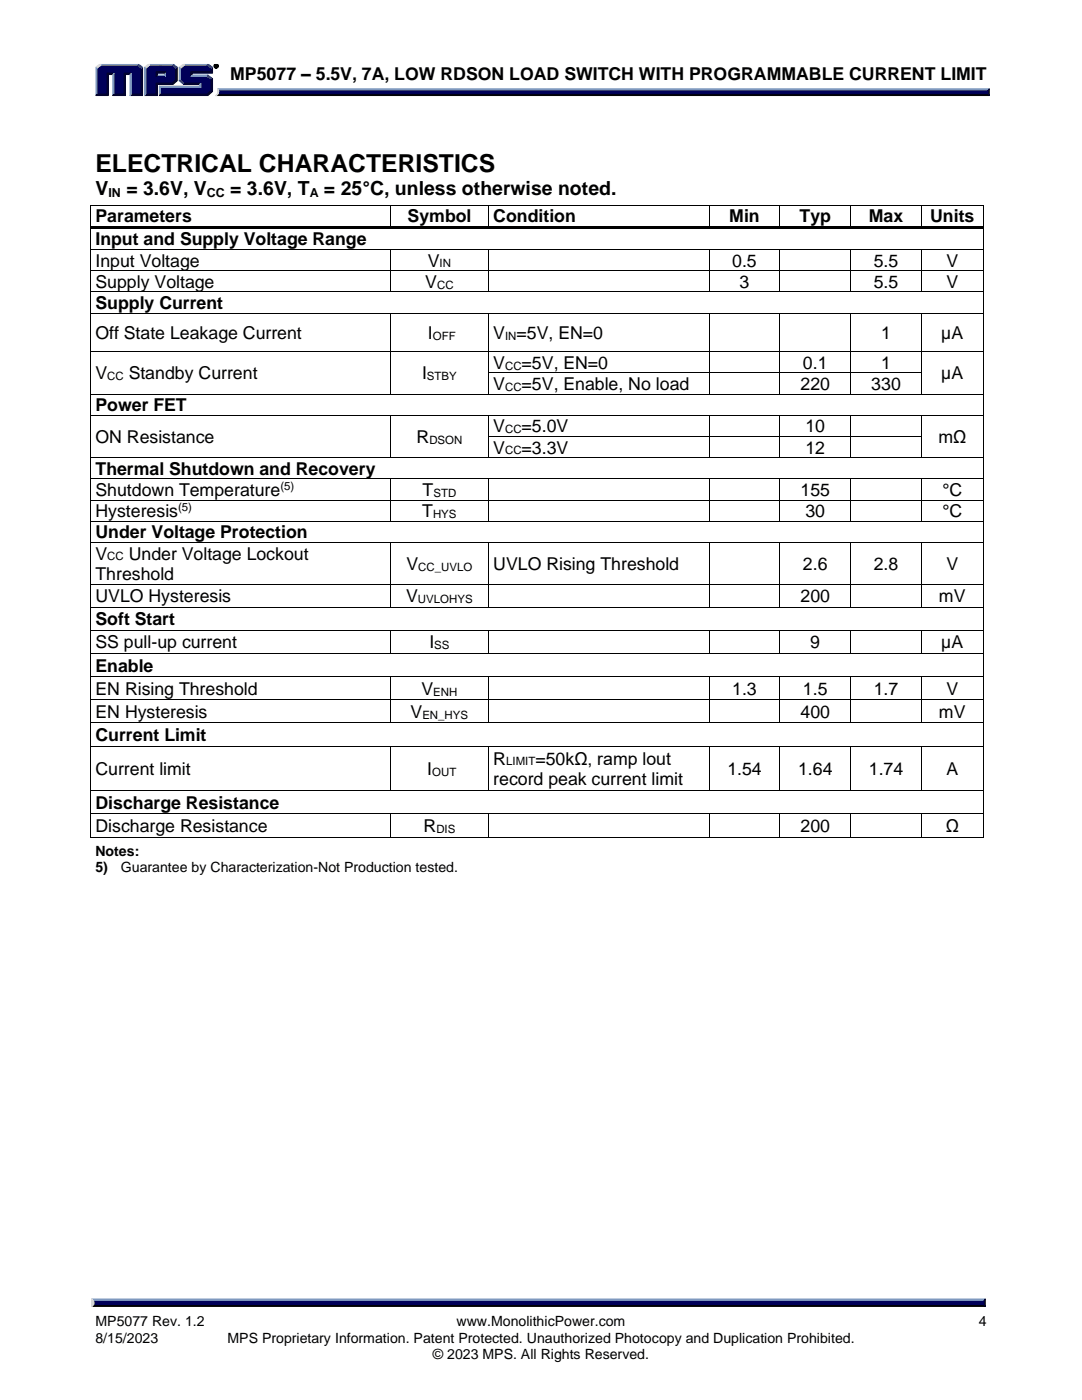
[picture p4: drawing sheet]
<svg xmlns="http://www.w3.org/2000/svg" width="216mm" height="279mm" viewBox="0 0 216 279" stroke-linecap="round" stroke-linejoin="round" font-family="sans-serif">
<g fill="#000" stroke="#000" stroke-width=".2">
<path d="M43.6 18.4h153.4l.4 .7h-154.3a.66 .66 0 0 0 .5-.7zM18.7 260h177.5l.4 .8h-178.3z"/>
<path d="M42.7 13.2a.45 .45 0 0 1 .9 0 .45 .45 0 0 1-.9 0zM42.8 13.2a.37 .37 0 0 0 .7 0 .37 .37 0 0 0-.7 0zM43 12.9h.3v.5l-.2-.2-.1 .2zM43.1 13v.2l.1-.1z"/>
</g>
<g fill="#7f99bf" stroke="#7f99bf" stroke-width=".2">
<path d="M18.3 259.2h178.3l-.4 .8h-177.5z"/>
<path d="M43.4 17.7h154l-.4 .7h-153.4z"/>
<path d="M31.1 15.3l.3-.3h1.4l.2 .3z"/>
<path d="M36.7 12.7h4.8l-.2 .3h-4.5z"/>
<path d="M35.8 13.4l.2 .2v2.4l-.2 .1z"/>
<path d="M31.8 17.2h8v-.3l.3-.3v.9h-8z"/>
<path d="M31.8 17.2l.3 .3v1.3l-.3 .3z"/>
<path d="M38.1 15.3l.2-.3h3.2l-.2 .3z"/>
<path d="M29.7 12.7h4.8l-.2 .3h-4.4z"/>
<path d="M28.8 13.4l.3 .2v5.2l-.3 .3z"/>
<path d="M32.8 14.6l.2-.3v1l-.2-.3z"/>
<path d="M20 12.7h7.6l-.2 .3h-7.2z"/>
<path d="M19.1 13.4l.2 .2v5.2l-.2 .3z"/>
<path d="M22.5 14.9l.3-.3v4.2l-.3 .3z"/>
<path d="M26 14.9l.2-.3v4.2l-.2 .3z"/>
</g>
<g fill="#000026" stroke="#000026" stroke-width=".2">
<path d="M196.6 259.2v1.6l-.4-.4v-.7z"/>
<path d="M197.4 17.7v1.4l-.4-.4v-.5z"/>
<path d="M36.8 16.6h3.3l-.3 .3h-3.1z"/>
<path d="M38.1 14.3h4v-.7l.3-.2v1.2h-4.1v.4l-.2 .3z"/>
<path d="M31.8 19.1l.3-.3h9.2l.8-.7v-2.3l.3-.1v2.6l-.9 .8z"/>
<path d="M31.1 16.6h3.2l.8-.6v-2.4l.3-.2v2.7l-.9 .8h-3.1v2.2h-2.6l.3-.3h2z"/>
<path d="M31.1 14.3h1.9l-.2 .3h-1.4v.4l-.3 .3z"/>
<path d="M28.2 13.6l.2-.2v5.7h-2.4l.2-.3h2z"/>
<path d="M21.4 14.6h1.4l-.3 .3h-.9v4.2h-2.5l.2-.3h2.1z"/>
<path d="M24.8 14.6h1.4l-.2 .3h-1v4.2h-2.5l.3-.3h2z"/>
</g>
<g fill="#000059" stroke="#000059" stroke-width=".2">
<path d="M18.7 259.7h177.5v.7h-177.5z"/>
<path d="M43.7 18.2h153.3v.5h-153.5z"/>
<path d="M19.3 13.6l.9-.6h7.2l.8 .6v5.2h-2v-4.2h-1.4v4.2h-2v-4.2h-1.4v4.2h-2.1z"/>
<path d="M29.1 13.6l.8-.6h2.2v1.3h-1v1h1.9v-1h-1.2v-1.3h2.5l.8 .6v2.4l-.8 .6h-3.2v2.2h-2z"/>
<path d="M32 17.5h8v-.9h-3.2l-.8-.6v-2.4l.8-.6h4.5l.8 .6v.7h-4v1h3.2l.8 .5v2.3l-.8 .7h-9.3z"/>
</g>
<g fill="#d9d9d9" stroke="#d9d9d9" stroke-width=".2">
<path d="M18.3 259.2l.4 .5v.6l-.4 .5z"/>
<path d="M43.4 17.7l.3 .5a.76 .76 0 0 1-.7 .9 1.12 1.12 0 0 0 .4-1.4z"/>
<path d="M35.8 13.4l.9-.7 .1 .3-.8 .6z"/>
<path d="M28.8 13.4l.9-.7 .2 .3-.8 .6z"/>
<path d="M19.1 13.4l.9-.7 .2 .3-.9 .6z"/>
</g>
<g fill="#195999" stroke="#195999" stroke-width=".2">
<path d="M35.8 16.1l.2-.1 .8 .6-.1 .3z"/>
<path d="M41.5 15l.9 .7-.3 .1-.8-.5z"/>
<path d="M34.5 12.7l.9 .7-.3 .2-.8-.6z"/>
<path d="M27.6 12.7l.8 .7-.2 .2-.8-.6z"/>
<path d="M41.5 12.7l.9 .7-.3 .2-.8-.6z"/>
</g>
<g fill="#000">
<path d="M17.9 40.9h.2v.2h-.2z" fill-rule="evenodd"/>
<path d="M17.9 40.9h.2v.2h-.2z" fill-rule="evenodd"/>
<path d="M17.9 45.1h.2v.6h-.2z" fill-rule="evenodd"/>
<path d="M17.9 49.7h.2v.2h-.2z" fill-rule="evenodd"/>
<path d="M17.9 53.9h.2v.2h-.2z" fill-rule="evenodd"/>
<path d="M17.9 58.2h.2v.1h-.2z" fill-rule="evenodd"/>
<path d="M18.1 45.1h59.8v.6h-59.8z" fill-rule="evenodd"/>
<path d="M77.9 40.9h.2v.2h-.2z" fill-rule="evenodd"/>
<path d="M77.9 45.1h.6v.6h-.6z" fill-rule="evenodd"/>
<path d="M77.9 49.7h.2v.2h-.2z" fill-rule="evenodd"/>
<path d="M77.9 53.9h.2v.2h-.2z" fill-rule="evenodd"/>
<path d="M77.9 58.2h.2v.1h-.2z" fill-rule="evenodd"/>
<path d="M78.5 45.1h18.8v.6h-18.8z" fill-rule="evenodd"/>
<path d="M97.3 40.9h.2v.2h-.2z" fill-rule="evenodd"/>
<path d="M97.3 45.1h.6v.6h-.6z" fill-rule="evenodd"/>
<path d="M97.3 49.7h.2v.2h-.2z" fill-rule="evenodd"/>
<path d="M97.3 53.9h.2v.2h-.2z" fill-rule="evenodd"/>
<path d="M97.3 58.2h.2v.1h-.2z" fill-rule="evenodd"/>
<path d="M97.9 45.1h43.5v.6h-43.5z" fill-rule="evenodd"/>
<path d="M141.4 40.9h.2v.2h-.2z" fill-rule="evenodd"/>
<path d="M141.4 45.1h.6v.6h-.6z" fill-rule="evenodd"/>
<path d="M141.4 49.7h.2v.2h-.2z" fill-rule="evenodd"/>
<path d="M141.4 53.9h.2v.2h-.2z" fill-rule="evenodd"/>
<path d="M141.4 58.2h.2v.1h-.2z" fill-rule="evenodd"/>
<path d="M142 45.1h13.5v.6h-13.5z" fill-rule="evenodd"/>
<path d="M155.5 40.9h.2v.2h-.2z" fill-rule="evenodd"/>
<path d="M155.5 45.1h.6v.6h-.6z" fill-rule="evenodd"/>
<path d="M155.5 49.7h.2v.2h-.2z" fill-rule="evenodd"/>
<path d="M155.5 53.9h.2v.2h-.2z" fill-rule="evenodd"/>
<path d="M155.5 58.2h.2v.1h-.2z" fill-rule="evenodd"/>
<path d="M156.1 45.1h13.5v.6h-13.5z" fill-rule="evenodd"/>
<path d="M169.6 40.9h.2v.2h-.2z" fill-rule="evenodd"/>
<path d="M169.6 45.1h.6v.6h-.6z" fill-rule="evenodd"/>
<path d="M169.6 49.7h.2v.2h-.2z" fill-rule="evenodd"/>
<path d="M169.6 53.9h.2v.2h-.2z" fill-rule="evenodd"/>
<path d="M169.6 58.2h.2v.1h-.2z" fill-rule="evenodd"/>
<path d="M170.2 45.1h13.6v.6h-13.6z" fill-rule="evenodd"/>
<path d="M183.8 40.9h.1v.2h-.1z" fill-rule="evenodd"/>
<path d="M183.8 45.1h.5v.6h-.5z" fill-rule="evenodd"/>
<path d="M183.8 49.7h.1v.2h-.1z" fill-rule="evenodd"/>
<path d="M183.8 53.9h.1v.2h-.1z" fill-rule="evenodd"/>
<path d="M183.8 58.2h.1v.1h-.1z" fill-rule="evenodd"/>
<path d="M184.3 45.1h11.8v.6h-11.8z" fill-rule="evenodd"/>
<path d="M196.1 40.9h.2v.2h-.2z" fill-rule="evenodd"/>
<path d="M196.1 40.9h.2v.2h-.2z" fill-rule="evenodd"/>
<path d="M196.1 45.1h.2v.6h-.2z" fill-rule="evenodd"/>
<path d="M196.1 49.7h.2v.2h-.2z" fill-rule="evenodd"/>
<path d="M196.1 53.9h.2v.2h-.2z" fill-rule="evenodd"/>
<path d="M196.1 58.2h.2v.1h-.2z" fill-rule="evenodd"/>
<path d="M17.9 62.4h.2v.2h-.2z" fill-rule="evenodd"/>
<path d="M17.9 70.1h.2v.2h-.2z" fill-rule="evenodd"/>
<path d="M17.9 74.3h.2v.2h-.2z" fill-rule="evenodd"/>
<path d="M17.9 78.6h.2v.1h-.2z" fill-rule="evenodd"/>
<path d="M77.9 62.4h.2v.2h-.2z" fill-rule="evenodd"/>
<path d="M77.9 70.1h.2v.2h-.2z" fill-rule="evenodd"/>
<path d="M77.9 74.3h.2v.2h-.2z" fill-rule="evenodd"/>
<path d="M77.9 78.6h.2v.1h-.2z" fill-rule="evenodd"/>
<path d="M97.3 62.4h.2v.2h-.2z" fill-rule="evenodd"/>
<path d="M97.3 70.1h.2v.2h-.2z" fill-rule="evenodd"/>
<path d="M97.3 74.3h.2v.2h-.2z" fill-rule="evenodd"/>
<path d="M97.3 78.6h.2v.1h-.2z" fill-rule="evenodd"/>
<path d="M141.4 62.4h.2v.2h-.2z" fill-rule="evenodd"/>
<path d="M141.4 70.1h.2v.2h-.2z" fill-rule="evenodd"/>
<path d="M141.4 74.3h.2v.2h-.2z" fill-rule="evenodd"/>
<path d="M141.4 78.6h.2v.1h-.2z" fill-rule="evenodd"/>
<path d="M155.5 62.4h.2v.2h-.2z" fill-rule="evenodd"/>
<path d="M155.5 70.1h.2v.2h-.2z" fill-rule="evenodd"/>
<path d="M155.5 74.3h.2v.2h-.2z" fill-rule="evenodd"/>
<path d="M155.5 78.6h.2v.1h-.2z" fill-rule="evenodd"/>
<path d="M169.6 62.4h.2v.2h-.2z" fill-rule="evenodd"/>
<path d="M169.6 70.1h.2v.2h-.2z" fill-rule="evenodd"/>
<path d="M169.6 74.3h.2v.2h-.2z" fill-rule="evenodd"/>
<path d="M169.6 78.6h.2v.1h-.2z" fill-rule="evenodd"/>
<path d="M183.8 62.4h.1v.2h-.1z" fill-rule="evenodd"/>
<path d="M183.8 70.1h.1v.2h-.1z" fill-rule="evenodd"/>
<path d="M183.8 74.3h.1v.2h-.1z" fill-rule="evenodd"/>
<path d="M183.8 78.6h.1v.1h-.1z" fill-rule="evenodd"/>
<path d="M196.1 62.4h.2v.2h-.2z" fill-rule="evenodd"/>
<path d="M196.1 70.1h.2v.2h-.2z" fill-rule="evenodd"/>
<path d="M196.1 74.3h.2v.2h-.2z" fill-rule="evenodd"/>
<path d="M196.1 78.6h.2v.1h-.2z" fill-rule="evenodd"/>
<path d="M17.9 82.8h.2v.2h-.2z" fill-rule="evenodd"/>
<path d="M17.9 87h.2v.2h-.2z" fill-rule="evenodd"/>
<path d="M17.9 91.3h.2v.1h-.2z" fill-rule="evenodd"/>
<path d="M17.9 95.5h.2v.2h-.2z" fill-rule="evenodd"/>
<path d="M17.9 99.7h.2v.2h-.2z" fill-rule="evenodd"/>
<path d="M77.9 82.8h.2v.2h-.2z" fill-rule="evenodd"/>
<path d="M77.9 87h.2v.2h-.2z" fill-rule="evenodd"/>
<path d="M77.9 91.3h.2v.1h-.2z" fill-rule="evenodd"/>
<path d="M77.9 95.5h.2v.2h-.2z" fill-rule="evenodd"/>
<path d="M77.9 99.7h.2v.2h-.2z" fill-rule="evenodd"/>
<path d="M97.3 82.8h.2v.2h-.2z" fill-rule="evenodd"/>
<path d="M97.3 87h.2v.2h-.2z" fill-rule="evenodd"/>
<path d="M97.3 91.3h.2v.1h-.2z" fill-rule="evenodd"/>
<path d="M97.3 95.5h.2v.2h-.2z" fill-rule="evenodd"/>
<path d="M97.3 99.7h.2v.2h-.2z" fill-rule="evenodd"/>
<path d="M141.4 82.8h.2v.2h-.2z" fill-rule="evenodd"/>
<path d="M141.4 87h.2v.2h-.2z" fill-rule="evenodd"/>
<path d="M141.4 91.3h.2v.1h-.2z" fill-rule="evenodd"/>
<path d="M141.4 95.5h.2v.2h-.2z" fill-rule="evenodd"/>
<path d="M141.4 99.7h.2v.2h-.2z" fill-rule="evenodd"/>
<path d="M155.5 82.8h.2v.2h-.2z" fill-rule="evenodd"/>
<path d="M155.5 87h.2v.2h-.2z" fill-rule="evenodd"/>
<path d="M155.5 91.3h.2v.1h-.2z" fill-rule="evenodd"/>
<path d="M155.5 95.5h.2v.2h-.2z" fill-rule="evenodd"/>
<path d="M155.5 99.7h.2v.2h-.2z" fill-rule="evenodd"/>
<path d="M169.6 82.8h.2v.2h-.2z" fill-rule="evenodd"/>
<path d="M169.6 87h.2v.2h-.2z" fill-rule="evenodd"/>
<path d="M169.6 91.3h.2v.1h-.2z" fill-rule="evenodd"/>
<path d="M169.6 95.5h.2v.2h-.2z" fill-rule="evenodd"/>
<path d="M169.6 99.7h.2v.2h-.2z" fill-rule="evenodd"/>
<path d="M183.8 82.8h.1v.2h-.1z" fill-rule="evenodd"/>
<path d="M183.8 87h.1v.2h-.1z" fill-rule="evenodd"/>
<path d="M183.8 91.3h.1v.1h-.1z" fill-rule="evenodd"/>
<path d="M183.8 95.5h.1v.2h-.1z" fill-rule="evenodd"/>
<path d="M183.8 99.7h.1v.2h-.1z" fill-rule="evenodd"/>
<path d="M196.1 82.8h.2v.2h-.2z" fill-rule="evenodd"/>
<path d="M196.1 87h.2v.2h-.2z" fill-rule="evenodd"/>
<path d="M196.1 91.3h.2v.1h-.2z" fill-rule="evenodd"/>
<path d="M196.1 95.5h.2v.2h-.2z" fill-rule="evenodd"/>
<path d="M196.1 99.7h.2v.2h-.2z" fill-rule="evenodd"/>
<path d="M17.9 104h.2v.1h-.2z" fill-rule="evenodd"/>
<path d="M17.9 108.2h.2v.2h-.2z" fill-rule="evenodd"/>
<path d="M17.9 116.5h.2v.3h-.2z" fill-rule="evenodd"/>
<path d="M77.9 104h.2v.1h-.2z" fill-rule="evenodd"/>
<path d="M77.9 108.2h.2v.2h-.2z" fill-rule="evenodd"/>
<path d="M77.9 116.5h.2v.3h-.2z" fill-rule="evenodd"/>
<path d="M97.3 104h.2v.1h-.2z" fill-rule="evenodd"/>
<path d="M97.3 108.2h.2v.2h-.2z" fill-rule="evenodd"/>
<path d="M97.3 116.5h.2v.3h-.2z" fill-rule="evenodd"/>
<path d="M141.4 104h.2v.1h-.2z" fill-rule="evenodd"/>
<path d="M141.4 108.2h.2v.2h-.2z" fill-rule="evenodd"/>
<path d="M141.4 116.5h.2v.3h-.2z" fill-rule="evenodd"/>
<path d="M155.5 104h.2v.1h-.2z" fill-rule="evenodd"/>
<path d="M155.5 108.2h.2v.2h-.2z" fill-rule="evenodd"/>
<path d="M155.5 116.5h.2v.3h-.2z" fill-rule="evenodd"/>
<path d="M169.6 104h.2v.1h-.2z" fill-rule="evenodd"/>
<path d="M169.6 108.2h.2v.2h-.2z" fill-rule="evenodd"/>
<path d="M169.6 116.5h.2v.3h-.2z" fill-rule="evenodd"/>
<path d="M183.8 104h.1v.1h-.1z" fill-rule="evenodd"/>
<path d="M183.8 108.2h.1v.2h-.1z" fill-rule="evenodd"/>
<path d="M183.8 116.5h.1v.3h-.1z" fill-rule="evenodd"/>
<path d="M196.1 104h.2v.1h-.2z" fill-rule="evenodd"/>
<path d="M196.1 108.2h.2v.2h-.2z" fill-rule="evenodd"/>
<path d="M196.1 116.5h.2v.3h-.2z" fill-rule="evenodd"/>
<path d="M17.9 121.1h.2v.4h-.2z" fill-rule="evenodd"/>
<path d="M17.9 125.7h.2v.4h-.2z" fill-rule="evenodd"/>
<path d="M17.9 130.3h.2v.4h-.2z" fill-rule="evenodd"/>
<path d="M17.9 134.9h.2v.4h-.2z" fill-rule="evenodd"/>
<path d="M17.9 139.6h.2v.4h-.2z" fill-rule="evenodd"/>
<path d="M77.9 121.1h.2v.1h-.2z" fill-rule="evenodd"/>
<path d="M77.9 125.9h.2v.2h-.2z" fill-rule="evenodd"/>
<path d="M77.9 125.7h.2v.2h-.2z" fill-rule="evenodd"/>
<path d="M77.9 130.3h.2v.2h-.2z" fill-rule="evenodd"/>
<path d="M77.9 135.1h.2v.2h-.2z" fill-rule="evenodd"/>
<path d="M77.9 134.9h.2v.2h-.2z" fill-rule="evenodd"/>
<path d="M77.9 139.6h.2v.4h-.2z" fill-rule="evenodd"/>
<path d="M97.3 121.1h.2v.1h-.2z" fill-rule="evenodd"/>
<path d="M97.3 125.9h.2v.2h-.2z" fill-rule="evenodd"/>
<path d="M97.3 125.7h.2v.2h-.2z" fill-rule="evenodd"/>
<path d="M97.3 130.3h.2v.2h-.2z" fill-rule="evenodd"/>
<path d="M97.3 135.1h.2v.2h-.2z" fill-rule="evenodd"/>
<path d="M97.3 134.9h.2v.2h-.2z" fill-rule="evenodd"/>
<path d="M97.3 139.6h.2v.4h-.2z" fill-rule="evenodd"/>
<path d="M141.4 121.1h.2v.1h-.2z" fill-rule="evenodd"/>
<path d="M141.4 125.9h.2v.2h-.2z" fill-rule="evenodd"/>
<path d="M141.4 125.7h.2v.2h-.2z" fill-rule="evenodd"/>
<path d="M141.4 130.3h.2v.2h-.2z" fill-rule="evenodd"/>
<path d="M141.4 135.1h.2v.2h-.2z" fill-rule="evenodd"/>
<path d="M141.4 134.9h.2v.2h-.2z" fill-rule="evenodd"/>
<path d="M141.4 139.6h.2v.4h-.2z" fill-rule="evenodd"/>
<path d="M155.5 121.1h.2v.1h-.2z" fill-rule="evenodd"/>
<path d="M155.5 125.9h.2v.2h-.2z" fill-rule="evenodd"/>
<path d="M155.5 125.7h.2v.2h-.2z" fill-rule="evenodd"/>
<path d="M155.5 130.3h.2v.2h-.2z" fill-rule="evenodd"/>
<path d="M155.5 135.1h.2v.2h-.2z" fill-rule="evenodd"/>
<path d="M155.5 134.9h.2v.2h-.2z" fill-rule="evenodd"/>
<path d="M155.5 139.6h.2v.4h-.2z" fill-rule="evenodd"/>
<path d="M169.6 121.1h.2v.1h-.2z" fill-rule="evenodd"/>
<path d="M169.6 125.9h.2v.2h-.2z" fill-rule="evenodd"/>
<path d="M169.6 125.7h.2v.2h-.2z" fill-rule="evenodd"/>
<path d="M169.6 130.3h.2v.2h-.2z" fill-rule="evenodd"/>
<path d="M169.6 135.1h.2v.2h-.2z" fill-rule="evenodd"/>
<path d="M169.6 134.9h.2v.2h-.2z" fill-rule="evenodd"/>
<path d="M169.6 139.6h.2v.4h-.2z" fill-rule="evenodd"/>
<path d="M183.8 121.1h.1v.1h-.1z" fill-rule="evenodd"/>
<path d="M183.8 125.9h.1v.2h-.1z" fill-rule="evenodd"/>
<path d="M183.8 125.7h.1v.2h-.1z" fill-rule="evenodd"/>
<path d="M183.8 130.3h.1v.2h-.1z" fill-rule="evenodd"/>
<path d="M183.8 135.1h.1v.2h-.1z" fill-rule="evenodd"/>
<path d="M183.8 134.9h.1v.2h-.1z" fill-rule="evenodd"/>
<path d="M183.8 139.6h.1v.4h-.1z" fill-rule="evenodd"/>
<path d="M196.1 121.1h.2v.4h-.2z" fill-rule="evenodd"/>
<path d="M196.1 125.7h.2v.4h-.2z" fill-rule="evenodd"/>
<path d="M196.1 130.3h.2v.4h-.2z" fill-rule="evenodd"/>
<path d="M196.1 134.9h.2v.4h-.2z" fill-rule="evenodd"/>
<path d="M196.1 139.6h.2v.4h-.2z" fill-rule="evenodd"/>
<path d="M17.9 144.2h.2v.4h-.2z" fill-rule="evenodd"/>
<path d="M17.9 148.8h.2v.4h-.2z" fill-rule="evenodd"/>
<path d="M17.9 157.7h.2v.4h-.2z" fill-rule="evenodd"/>
<path d="M77.9 144.2h.2v.2h-.2z" fill-rule="evenodd"/>
<path d="M77.9 149h.2v.2h-.2z" fill-rule="evenodd"/>
<path d="M77.9 148.8h.2v.2h-.2z" fill-rule="evenodd"/>
<path d="M77.9 157.7h.2v.2h-.2z" fill-rule="evenodd"/>
<path d="M97.3 144.2h.2v.2h-.2z" fill-rule="evenodd"/>
<path d="M97.3 149h.2v.2h-.2z" fill-rule="evenodd"/>
<path d="M97.3 148.8h.2v.2h-.2z" fill-rule="evenodd"/>
<path d="M97.3 157.7h.2v.2h-.2z" fill-rule="evenodd"/>
<path d="M141.4 144.2h.2v.2h-.2z" fill-rule="evenodd"/>
<path d="M141.4 149h.2v.2h-.2z" fill-rule="evenodd"/>
<path d="M141.4 148.8h.2v.2h-.2z" fill-rule="evenodd"/>
<path d="M141.4 157.7h.2v.2h-.2z" fill-rule="evenodd"/>
<path d="M155.5 144.2h.2v.2h-.2z" fill-rule="evenodd"/>
<path d="M155.5 149h.2v.2h-.2z" fill-rule="evenodd"/>
<path d="M155.5 148.8h.2v.2h-.2z" fill-rule="evenodd"/>
<path d="M155.5 157.7h.2v.2h-.2z" fill-rule="evenodd"/>
<path d="M169.6 144.2h.2v.2h-.2z" fill-rule="evenodd"/>
<path d="M169.6 149h.2v.2h-.2z" fill-rule="evenodd"/>
<path d="M169.6 148.8h.2v.2h-.2z" fill-rule="evenodd"/>
<path d="M169.6 157.7h.2v.2h-.2z" fill-rule="evenodd"/>
<path d="M183.8 144.2h.1v.2h-.1z" fill-rule="evenodd"/>
<path d="M183.8 149h.1v.2h-.1z" fill-rule="evenodd"/>
<path d="M183.8 148.8h.1v.2h-.1z" fill-rule="evenodd"/>
<path d="M183.8 157.7h.1v.2h-.1z" fill-rule="evenodd"/>
<path d="M196.1 144.2h.2v.4h-.2z" fill-rule="evenodd"/>
<path d="M196.1 148.8h.2v.4h-.2z" fill-rule="evenodd"/>
<path d="M196.1 157.7h.2v.4h-.2z" fill-rule="evenodd"/>
<path d="M17.9 162.4h.2v.3h-.2z" fill-rule="evenodd"/>
<path d="M17.9 167h.2v.1h-.2z" fill-rule="evenodd"/>
<path d="M17.9 167h.2v.1h-.2z" fill-rule="evenodd"/>
<path d="M77.9 162.5h.2v.2h-.2z" fill-rule="evenodd"/>
<path d="M77.9 162.4h.2v.1h-.2z" fill-rule="evenodd"/>
<path d="M77.9 167h.2v.1h-.2z" fill-rule="evenodd"/>
<path d="M97.3 162.5h.2v.2h-.2z" fill-rule="evenodd"/>
<path d="M97.3 162.4h.2v.1h-.2z" fill-rule="evenodd"/>
<path d="M97.3 167h.2v.1h-.2z" fill-rule="evenodd"/>
<path d="M141.4 162.5h.2v.2h-.2z" fill-rule="evenodd"/>
<path d="M141.4 162.4h.2v.1h-.2z" fill-rule="evenodd"/>
<path d="M141.4 167h.2v.1h-.2z" fill-rule="evenodd"/>
<path d="M155.5 162.5h.2v.2h-.2z" fill-rule="evenodd"/>
<path d="M155.5 162.4h.2v.1h-.2z" fill-rule="evenodd"/>
<path d="M155.5 167h.2v.1h-.2z" fill-rule="evenodd"/>
<path d="M169.6 162.5h.2v.2h-.2z" fill-rule="evenodd"/>
<path d="M169.6 162.4h.2v.1h-.2z" fill-rule="evenodd"/>
<path d="M169.6 167h.2v.1h-.2z" fill-rule="evenodd"/>
<path d="M183.8 162.5h.1v.2h-.1z" fill-rule="evenodd"/>
<path d="M183.8 162.4h.1v.1h-.1z" fill-rule="evenodd"/>
<path d="M183.8 167h.1v.1h-.1z" fill-rule="evenodd"/>
<path d="M196.1 162.4h.2v.3h-.2z" fill-rule="evenodd"/>
<path d="M196.1 167h.2v.1h-.2z" fill-rule="evenodd"/>
<path d="M196.1 167h.2v.1h-.2z" fill-rule="evenodd"/>
</g>
<g fill="none" stroke="#000" stroke-width=".2">
<path d="M18 41.1v4M18 45.7v4M18 49.9v4M18 54.1v4.1M18 58.3v4.1M18.1 41h59.8M18.1 49.8h59.8M18.1 54h59.8M18.1 58.3h59.8M78 41.1v4M78 49.9v4M78 54.1v4.1"/>
<path d="M78.1 41h19.2M78.1 49.8h19.2M78.1 54h19.2M78.1 58.3h19.2M97.4 41.1v4M97.4 49.9v4M97.4 54.1v4.1M97.5 41h43.9M97.5 49.8h43.9M97.5 54h43.9M97.5 58.3h43.9M141.5 41.1v4"/>
<path d="M141.5 49.9v4M141.5 54.1v4.1M141.6 41h13.9M141.6 49.8h13.9M141.6 54h13.9M141.6 58.3h13.9M155.6 41.1v4M155.6 49.9v4M155.6 54.1v4.1M155.7 41h13.9M155.7 49.8h13.9M155.7 54h13.9"/>
<path d="M155.7 58.3h13.9M169.7 41.1v4M169.7 49.9v4M169.7 54.1v4.1M169.8 41h14M169.8 49.8h14M169.8 54h14M169.8 58.3h14M183.8 41.1v4M183.8 49.9v4M183.8 54.1v4.1M183.9 41h12.2"/>
<path d="M183.9 49.8h12.2M183.9 54h12.2M183.9 58.3h12.2M196.2 41.1v4M196.2 45.7v4M196.2 49.9v4M196.2 54.1v4.1M196.2 58.3v4.1M18 62.6v7.5M18 70.3v4M18 74.5v4.1M18 78.7v4.1"/>
<path d="M18.1 62.5h59.8M18.1 70.2h59.8M18.1 78.6h59.8M78 62.6v7.5M78 70.3v4M78 74.5v4.1M78.1 62.5h19.2M78.1 70.2h19.2M78.1 78.6h19.2M97.4 62.6v7.5M97.4 70.3v4M97.4 74.5v4.1"/>
<path d="M97.5 62.5h43.9M97.5 70.2h43.9M97.5 74.4h43.9M97.5 78.6h43.9M141.5 62.6v7.5M141.5 70.3v4M141.5 74.5v4.1M141.6 62.5h13.9M141.6 70.2h13.9M141.6 74.4h13.9M141.6 78.6h13.9M155.6 62.6v7.5"/>
<path d="M155.6 70.3v4M155.6 74.5v4.1M155.7 62.5h13.9M155.7 70.2h13.9M155.7 74.4h13.9M155.7 78.6h13.9M169.7 62.6v7.5M169.7 70.3v4M169.7 74.5v4.1M169.8 62.5h14M169.8 70.2h14M169.8 74.4h14"/>
<path d="M169.8 78.6h14M183.8 62.6v7.5M183.8 70.3v4M183.8 74.5v4.1M183.9 62.5h12.2M183.9 70.2h12.2M183.9 78.6h12.2M196.2 62.6v7.5M196.2 70.3v4M196.2 74.5v4.1M196.2 78.7v4.1M18 83v4"/>
<path d="M18 87.2v4.1M18 91.4v4.1M18 95.7v4M18 99.9v4.1M18.1 82.9h59.8M18.1 91.3h59.8M18.1 95.6h59.8M18.1 99.8h59.8M78 83v4M78 87.2v4.1M78 95.7v4M78 99.9v4.1"/>
<path d="M78.1 82.9h19.2M78.1 91.3h19.2M78.1 95.6h19.2M78.1 99.8h19.2M97.4 83v4M97.4 87.2v4.1M97.4 95.7v4M97.4 99.9v4.1M97.5 82.9h43.9M97.5 87.1h43.9M97.5 91.3h43.9M97.5 95.6h43.9"/>
<path d="M97.5 99.8h43.9M141.5 83v4M141.5 87.2v4.1M141.5 95.7v4M141.5 99.9v4.1M141.6 82.9h13.9M141.6 87.1h13.9M141.6 91.3h13.9M141.6 95.6h13.9M141.6 99.8h13.9M155.6 83v4M155.6 87.2v4.1"/>
<path d="M155.6 95.7v4M155.6 99.9v4.1M155.7 82.9h13.9M155.7 87.1h13.9M155.7 91.3h13.9M155.7 95.6h13.9M155.7 99.8h13.9M169.7 83v4M169.7 87.2v4.1M169.7 95.7v4M169.7 99.9v4.1M169.8 82.9h14"/>
<path d="M169.8 87.1h14M169.8 91.3h14M169.8 95.6h14M169.8 99.8h14M183.8 83v4M183.8 87.2v4.1M183.8 95.7v4M183.8 99.9v4.1M183.9 82.9h12.2M183.9 91.3h12.2M183.9 95.6h12.2M183.9 99.8h12.2"/>
<path d="M196.2 83v4M196.2 87.2v4.1M196.2 91.4v4.1M196.2 95.7v4M196.2 99.9v4.1M18 104.1v4.1M18 108.4v8.1M18 116.8v4.3M18.1 104h59.8M18.1 108.3h59.8M18.1 116.6h59.8M78 108.4v8.1"/>
<path d="M78 116.8v4.3M78.1 104h19.2M78.1 108.3h19.2M78.1 116.6h19.2M97.4 108.4v8.1M97.4 116.8v4.3M97.5 104h43.9M97.5 108.3h43.9M97.5 116.6h43.9M141.5 108.4v8.1M141.5 116.8v4.3M141.6 104h13.9"/>
<path d="M141.6 108.3h13.9M141.6 116.6h13.9M155.6 108.4v8.1M155.6 116.8v4.3M155.7 104h13.9M155.7 108.3h13.9M155.7 116.6h13.9M169.7 108.4v8.1M169.7 116.8v4.3M169.8 104h14M169.8 108.3h14M169.8 116.6h14"/>
<path d="M183.8 108.4v8.1M183.8 116.8v4.3M183.9 104h12.2M183.9 108.3h12.2M183.9 116.6h12.2M196.2 104.1v4.1M196.2 108.4v8.1M196.2 116.8v4.3M18 121.5v4.2M18 126.1v4.2M18 130.7v4.2M18 135.3v4.3"/>
<path d="M18 140v4.2M18.1 121.2h59.8M18.1 125.8h59.8M18.1 130.4h59.8M18.1 135h59.8M18.1 139.7h59.8M78 126.1v4.2M78 135.3v4.3M78 140v4.2M78.1 121.2h19.2M78.1 125.8h19.2M78.1 130.4h19.2"/>
<path d="M78.1 135h19.2M78.1 139.7h19.2M97.4 126.1v4.2M97.4 135.3v4.3M97.4 140v4.2M97.5 121.2h43.9M97.5 125.8h43.9M97.5 130.4h43.9M97.5 135h43.9M97.5 139.7h43.9M141.5 126.1v4.2M141.5 135.3v4.3"/>
<path d="M141.5 140v4.2M141.6 121.2h13.9M141.6 125.8h13.9M141.6 130.4h13.9M141.6 135h13.9M141.6 139.7h13.9M155.6 126.1v4.2M155.6 135.3v4.3M155.6 140v4.2M155.7 121.2h13.9M155.7 125.8h13.9M155.7 130.4h13.9"/>
<path d="M155.7 135h13.9M155.7 139.7h13.9M169.7 126.1v4.2M169.7 135.3v4.3M169.7 140v4.2M169.8 121.2h14M169.8 125.8h14M169.8 130.4h14M169.8 135h14M169.8 139.7h14M183.8 126.1v4.2M183.8 135.3v4.3"/>
<path d="M183.8 140v4.2M183.9 121.2h12.2M183.9 125.8h12.2M183.9 130.4h12.2M183.9 135h12.2M183.9 139.7h12.2M196.2 121.5v4.2M196.2 126.1v4.2M196.2 130.7v4.2M196.2 135.3v4.3M196.2 140v4.2M18 144.6v4.2"/>
<path d="M18 149.2v8.5M18 158.1v4.3M18.1 144.3h59.8M18.1 148.9h59.8M18.1 157.8h59.8M78 149.2v8.5M78.1 144.3h19.2M78.1 148.9h19.2M78.1 157.8h19.2M97.4 149.2v8.5M97.5 144.3h43.9M97.5 148.9h43.9"/>
<path d="M97.5 157.8h43.9M141.5 149.2v8.5M141.6 144.3h13.9M141.6 148.9h13.9M141.6 157.8h13.9M155.6 149.2v8.5M155.7 144.3h13.9M155.7 148.9h13.9M155.7 157.8h13.9M169.7 149.2v8.5M169.8 144.3h14M169.8 148.9h14"/>
<path d="M169.8 157.8h14M183.8 149.2v8.5M183.9 144.3h12.2M183.9 148.9h12.2M183.9 157.8h12.2M196.2 144.6v4.2M196.2 149.2v8.5M196.2 158.1v4.3M18 162.7v4.3M18.1 162.4h59.8M18.1 167.1h59.8M78 162.7v4.3"/>
<path d="M78.1 162.4h19.2M78.1 167.1h19.2M97.4 162.7v4.3M97.5 162.4h43.9M97.5 167.1h43.9M141.5 162.7v4.3M141.6 162.4h13.9M141.6 167.1h13.9M155.6 162.7v4.3M155.7 162.4h13.9M155.7 167.1h13.9M169.7 162.7v4.3"/>
<path d="M169.8 162.4h14M169.8 167.1h14M183.8 162.7v4.3M183.9 162.4h12.2M183.9 167.1h12.2M196.2 162.7v4.3"/>
</g>
<text font-size="4.9" x="19" y="34.3">ELECTRICAL CHARACTERISTICS</text>
<g font-size="3.9">
<text x="19" y="39">V</text>
<text x="25.2" y="39">= 3.6V, V</text>
<text x="45.9" y="39">= 3.6V, T</text>
<text x="64.7" y="39">= 25°C, unless otherwise noted.</text>
</g>
<g font-size="3.5">
<text x="45.9" y="16">MP5077 – 5.5V, 7A, LOW RDSON LOAD SWITCH WITH PROGRAMMABLE CURRENT LIMIT</text>
<text x="19" y="44.4">Parameters</text>
<text x="81.3" y="44.4">Symbol</text>
<text x="98.4" y="44.4">Condition</text>
<text x="145.5" y="44.4">Min</text>
<text x="159.5" y="44.4">Typ</text>
<text x="173.4" y="44.4">Max</text>
<text x="185.6" y="44.4">Units</text>
<text x="19" y="49">Input and Supply Voltage Range</text>
<text x="19" y="53.2">Input Voltage</text>
<text x="85.4" y="53.2">V</text>
<text x="146.1" y="53.2">0.5</text>
<text x="174.3" y="53.2">5.5</text>
<text x="188.8" y="53.2">V</text>
<text x="19" y="57.4">Supply Voltage</text>
<text x="84.9" y="57.4">V</text>
<text x="147.6" y="57.4">3</text>
<text x="174.3" y="57.4">5.5</text>
<text x="188.8" y="57.4">V</text>
<text x="19" y="61.7">Supply Current</text>
<text x="19" y="67.6">Off State Leakage Current</text>
<text x="85.4" y="67.6">I</text>
<text x="98.4" y="67.6">V =5V, EN=0</text>
<text x="175.8" y="67.6">1</text>
<text x="187.8" y="67.6">µA</text>
<text x="19" y="75.7">V</text>
<text x="25.7" y="75.7">Standby Current</text>
<text x="84.2" y="75.7">I</text>
<text x="98.4" y="73.6">V</text>
<text x="98.4" y="77.8">V</text>
<text x="104.1" y="73.6">=5V, EN=0</text>
<text x="104.1" y="77.8">=5V, Enable, No load</text>
<text x="159.7" y="77.8">220</text>
<text x="160.2" y="73.6">0.1</text>
<text x="173.9" y="77.8">330</text>
<text x="175.8" y="73.6">1</text>
<text x="187.8" y="75.7">µA</text>
<text x="19" y="82">Power FET</text>
<text x="19" y="88.4">ON Resistance</text>
<text x="83.1" y="88.4">R</text>
<text x="98.4" y="86.3">V</text>
<text x="104.1" y="86.3">=5.0V</text>
<text x="160.7" y="86.3">10</text>
<text x="187.2" y="88.4">mΩ</text>
<text x="19" y="94.7">Thermal Shutdown and Recovery</text>
<text x="98.4" y="90.5">V</text>
<text x="104.1" y="90.5">=3.3V</text>
<text x="160.7" y="90.5">12</text>
<text x="19" y="99">Shutdown Temperature</text>
<text x="84.3" y="99">T</text>
<text x="159.7" y="99">155</text>
<text x="188" y="99">°C</text>
<text x="19" y="103.2">Hysteresis</text>
<text x="19" y="107.4">Under Voltage Protection</text>
<text x="84.3" y="103.2">T</text>
<text x="160.7" y="103.2">30</text>
<text x="188" y="103.2">°C</text>
<text x="19" y="111.7">V</text>
<text x="25.7" y="111.7">Under Voltage Lockout</text>
<text x="81.1" y="113.7">V</text>
<text x="98.4" y="113.7">UVLO Rising Threshold</text>
<text x="160.2" y="113.7">2.6</text>
<text x="174.3" y="113.7">2.8</text>
<text x="188.8" y="113.7">V</text>
<text x="19" y="115.7">Threshold</text>
<text x="19" y="120.1">UVLO Hysteresis</text>
<text x="19" y="124.8">Soft Start</text>
<text x="81" y="120.1">V</text>
<text x="159.7" y="120.1">200</text>
<text x="187.4" y="120.1">mV</text>
<text x="19" y="129.4">SS pull-up current</text>
<text x="85.7" y="129.4">I</text>
<text x="161.7" y="129.4">9</text>
<text x="187.8" y="129.4">µA</text>
<text x="19" y="134">Enable</text>
<text x="19" y="138.6">EN Rising Threshold</text>
<text x="19" y="143.3">EN Hysteresis</text>
<text x="81.9" y="143.3">V</text>
<text x="84.1" y="138.6">V</text>
<text x="146.1" y="138.6">1.3</text>
<text x="159.7" y="143.3">400</text>
<text x="160.2" y="138.6">1.5</text>
<text x="174.3" y="138.6">1.7</text>
<text x="187.4" y="143.3">mV</text>
<text x="188.8" y="138.6">V</text>
<text x="19" y="147.9">Current Limit</text>
<text x="19" y="154.7">Current limit</text>
<text x="85.3" y="154.7">I</text>
<text x="98.4" y="152.6">R</text>
<text x="106.8" y="152.6">=50kΩ, ramp lout</text>
<text x="145.1" y="154.7">1.54</text>
<text x="159.3" y="154.7">1.64</text>
<text x="173.4" y="154.7">1.74</text>
<text x="188.8" y="154.7">A</text>
<text x="19" y="161.4">Discharge Resistance</text>
<text x="98.4" y="156.7">record peak current limit</text>
<text x="19" y="166">Discharge Resistance</text>
<text x="84.5" y="166">R</text>
<text x="159.7" y="166">200</text>
<text x="188.7" y="166">Ω</text>
</g>
<g font-size="2.8">
<text x="19" y="170.9">Notes:</text>
<text x="19" y="174.1">5)</text>
<text x="24.1" y="174.1">Guarantee by Characterization-Not Production tested.</text>
<text x="19" y="264.7">MP5077 Rev. 1.2</text>
<text x="19" y="267.9">8/15/2023</text>
<text x="45.4" y="267.9">MPS Proprietary Information. Patent Protected. Unauthorized Photocopy and Duplication Prohibited.</text>
<text x="91.1" y="264.7">www.MonolithicPower.com</text>
<text x="195.3" y="264.7">4</text>
<text x="86.4" y="271.2">© 2023 MPS. All Rights Reserved.</text>
</g>
<g font-size="2.5">
<text x="21.6" y="39.4">IN</text>
<text x="41.3" y="39.4">CC</text>
<text x="61.8" y="39.4">A</text>
</g>
<g font-size="2.3">
<text x="87.7" y="53.4">IN</text>
<text x="87.2" y="57.6">CC</text>
<text x="86.4" y="67.8">OFF</text>
<text x="100.8" y="67.8">IN</text>
<text x="21.4" y="75.9">CC</text>
<text x="85.2" y="75.9">STBY</text>
<text x="100.8" y="73.8">CC</text>
<text x="100.8" y="78">CC</text>
<text x="85.7" y="88.6">DSON</text>
<text x="100.8" y="86.5">CC</text>
<text x="100.8" y="90.7">CC</text>
<text x="35.5" y="102">(5)</text>
<text x="56" y="97.8">(5)</text>
<text x="86.5" y="99.2">STD</text>
<text x="86.4" y="103.4">HYS</text>
<text x="21.4" y="111.9">CC</text>
<text x="83.4" y="113.9">CC_UVLO</text>
<text x="83.4" y="120.3">UVLOHYS</text>
<text x="86.6" y="129.6">SS</text>
<text x="84.3" y="143.4">EN_HYS</text>
<text x="86.5" y="138.8">ENH</text>
<text x="86.2" y="154.8">OUT</text>
<text x="101" y="152.6">LIMIT</text>
<text x="87.1" y="166.2">DIS</text>
</g>
</svg>
